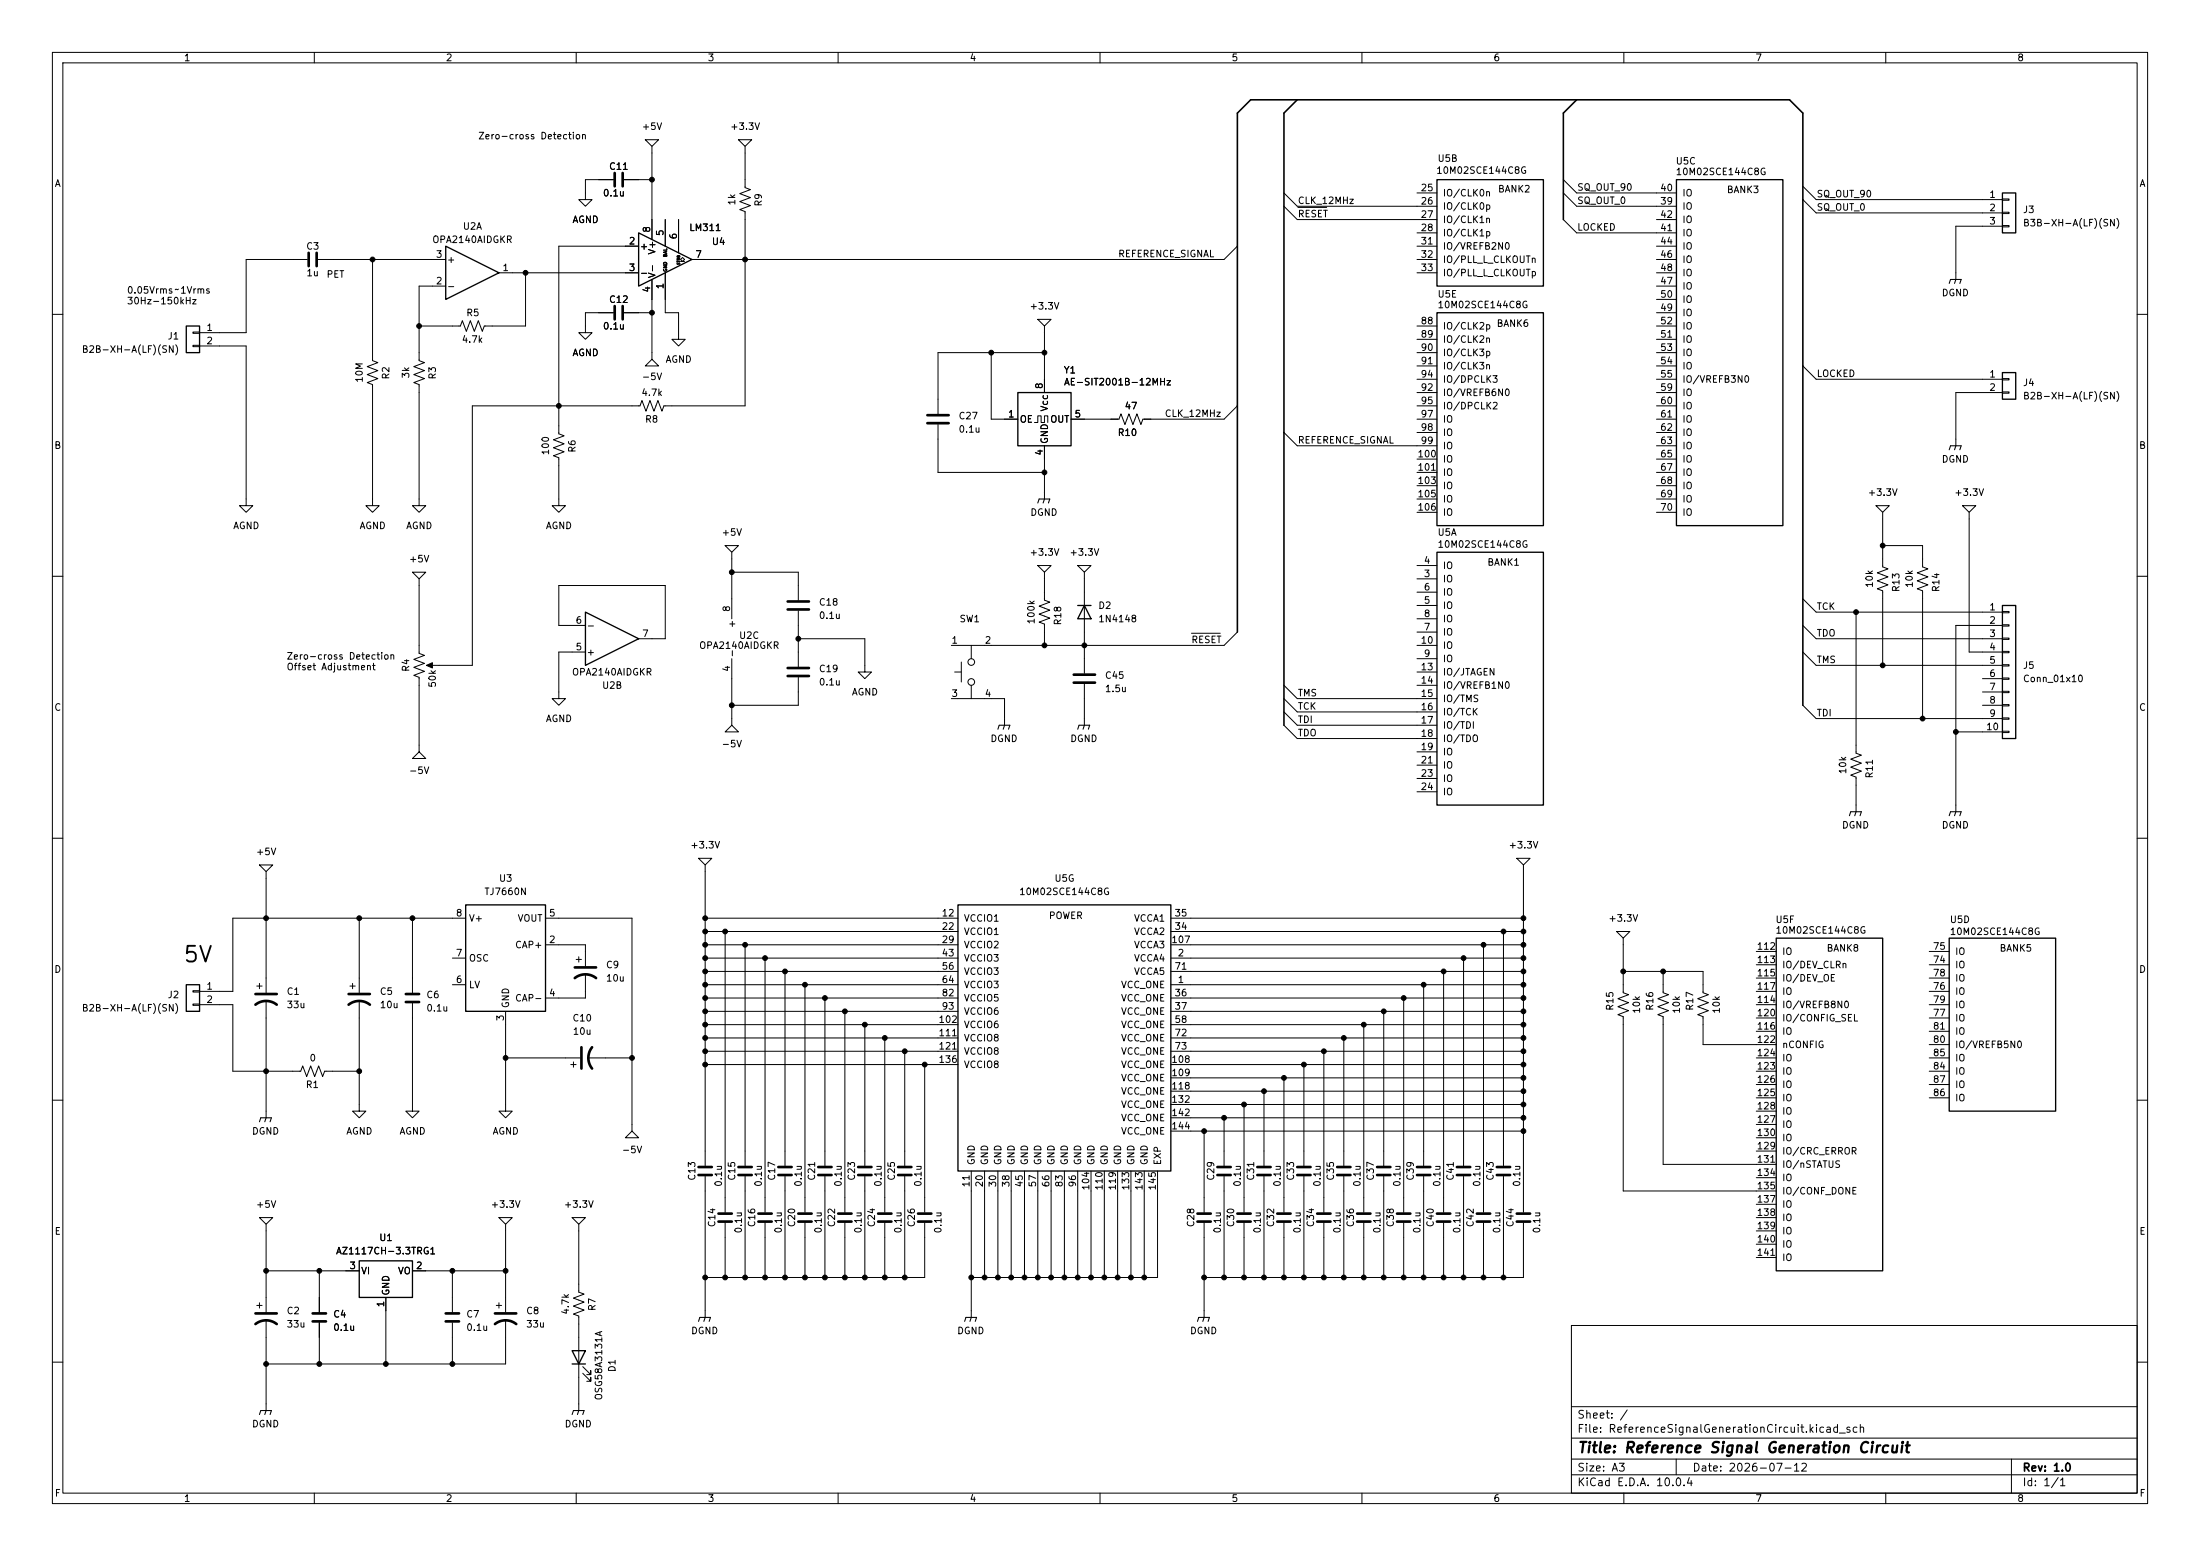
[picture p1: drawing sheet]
<svg xmlns="http://www.w3.org/2000/svg" width="420mm" height="297mm" viewBox="0 0 420 297" stroke-linecap="round" stroke-linejoin="round" font-family="sans-serif">
<g fill="none" stroke="#000" stroke-width=".19">
<path d="M10 10h400v277h-400zM12 12h396v273h-396zM60 10v2M110 10v2M160 10v2M210 10v2M260 10v2M310 10v2M360 10v2M117.1 34.3h-5.3v3.8h1.2l-1.2 1.3-1.3-1.3h1.3M119.1 34.3h5.4M123.2 26.7h2.5l-1.2 1.2z"/>
<path d="M124.5 27.9v17.8M141 26.7h2.5l-1.3 1.2zM142.2 27.9v7.9l1.1 .4-2.1 .8 2.1 .7-2.1 .8 2.1 .7-2.1 .8 1 .4v37.1h-15.5l-.3 1-.8-2-.8 2-.7-2-.8 2-.7-2-.4 1h-32v49.5h-7.7M245.1 36.8l2.5 2.6h26.7M245.1 39.4l2.5 2.5h26.7M247.8 39.6h5.5M270.5 36.8h3.8M298.4 36.8l2.6 2.6h19M298.4 34.3l2.6 2.5h19M344.2 35.6l2.5 2.5h35.6M344.2 38.1l2.5 2.5h35.6M382.3 38h1.2v.2h-1.2z"/>
<path d="M58.7 49.5h-11.7v14h-8.9M60.7 49.5h24.4M71.1 49.5v19.3l1 .4-2 .8 2 .7-2 .8 2 .8-2 .7 1 .4v23.1h1.3l-1.3 1.3-1.3-1.3h1.3M85.1 54.6h-5.1v14.2l1 .4-2 .8 2 .7-2 .8 2 .8-2 .7 1 .4v23.1h1.3l-1.3 1.3-1.3-1.3h1.3M95.2 52.1h26.7M100.3 52.1v10.1h-7.8l-.4 1-.8-2-.7 2-.8-2-.8 2-.7-2-.4 1h-7.9M117.1 59.7h-5.3v3.8h1.2l-1.2 1.3-1.3-1.3h1.3M119.1 59.7h5.4M121.9 47h-15.2v35.8l1 .4-2 .7 2 .8-2 .8 2 .7-2 .8 1 .4v9.1h1.2l-1.2 1.3-1.3-1.3h1.3M124.5 53.3v15.3l-1.3 1.3h2.5l-1.2-1.3M127 52.1v7.6h2.5v5.1h1.3l-1.3 1.2-1.2-1.2h1.2M127 41.9v5.1"/>
<path d="M129.5 41.9v6.4M129.9 49.9h.4l-.4-.4 .4-.4 .4 .4-.4 .4h.4M236.2 47l-2.5 2.5h-101.6M270.5 52.1h3.8M270.5 49.5h3.8M270.5 47h3.8M270.5 44.5h3.8M298.4 41.9l2.6 2.6h19M316.2 52.1h3.8M316.2 54.6h3.8M316.2 49.5h3.8M316.2 47h3.8"/>
<path d="M316.2 59.7h3.8M316.2 41.9h3.8M316.2 57.2h3.8M382.3 40.5h1.2v.3h-1.2zM382.3 43.1h1.2v.2h-1.2zM382.3 43.2h-8.9v10.1M10 60h2M36.8 63.4h1.3v.2h-1.3zM36.8 65.9h1.3v.3h-1.3zM38.1 66h8.9v30.5h1.3l-1.3 1.3-1.3-1.3h1.3M189.2 67.3v12.7h5.1M198.1 61h2.6l-1.3 1.2z"/>
<path d="M199.4 62.2v12.7M199.4 67.3h-20.3v11.7M236.2 77.5l-2.5 2.5h-15.5l-.4 1-.8-2-.7 2-.8-2-.7 2-.8-2-.4 1h-9.1M270.5 62.2h3.8M270.5 77.5h3.8M270.5 72.4h3.8M270.5 74.9h3.8M270.5 64.8h3.8M270.5 67.3h3.8M270.5 69.9h3.8M316.2 62.2h3.8M316.2 77.5h3.8"/>
<path d="M316.2 72.4h3.8M316.2 74.9h3.8M316.2 64.8h3.8M316.2 67.3h3.8M316.2 69.9h3.8M344.2 69.9l2.5 2.5h35.6M382.3 72.3h1.2v.2h-1.2zM382.3 74.8h1.2v.3h-1.2zM382.3 74.9h-8.9v10.2M408 60h2M179.1 81v9.2h20.3M197.5 80.6h.6v-1.2h.7v1.2h.6v-1.2h.6v1.2"/>
<path d="M199.4 85.1v10.2M245.1 82.6l2.5 2.5h26.7M270.5 80h3.8M270.5 82.6h3.8M270.5 87.6h3.8M270.5 90.2h3.8M270.5 92.7h3.8M270.5 95.3h3.8M270.5 97.8h3.8M316.2 80h3.8M316.2 82.6h3.8M316.2 85.1h3.8"/>
<path d="M316.2 87.6h3.8M316.2 90.2h3.8M316.2 92.7h3.8M316.2 95.3h3.8M316.2 97.8h3.8M358.1 96.5h2.6l-1.3 1.3zM359.4 97.8v10.4l1 .4-2 .7 2 .8-2 .8 2 .7-2 .8 1 .4v14.2M374.6 96.5h2.6l-1.3 1.3zM375.9 97.8v26.7h6.4M10 110h2M78.7 109.2h2.6l-1.3 1.3zM80 110.5v14.2l1 .4-2 .8 2 .7-2 .8 2 .7-2 .8 1 .4v14.2l-1.3 1.3h2.6l-1.3-1.3"/>
<path d="M111.8 119.4h-5.1v-7.6h20.3v10.1h-5.1M138.4 104.1h2.6l-1.3 1.3zM139.7 109.2h12.7v5.4M139.7 105.4v12.7M152.4 116.6v10.7M198.1 108h2.6l-1.3 1.2zM199.4 109.2v5.4l1 .3-2 .8 2 .8-2 .7 2 .8-2 .7 1 .4v4.1M205.7 108h2.6l-1.3 1.2zM207 109.2v19.3M270.5 110.5h3.8M270.5 108h3.8M270.5 115.6h3.8"/>
<path d="M270.5 113h3.8M270.5 118.1h3.8M344.2 119.4l2.5 2.5h35.6M344.2 114.3l2.5 2.5h35.6M354.3 116.8v27l1 .3-2 .8 2 .8-2 .7 2 .8-2 .8 1 .3v6.6M359.4 104.1h7.6v4.1l1 .4-2 .7 2 .8-2 .8 2 .7-2 .8 1 .4v24.4M382.3 116.7h1.2v.3h-1.2zM382.3 119.3h1.2v.2h-1.2zM382.3 119.4h-8.9v35.5M408 110h2M111.8 124.5h-5.1v8.9h1.2l-1.2 1.2-1.3-1.2h1.3M139.7 125.7v12.7l-1.3 1.3h2.6l-1.3-1.3"/>
<path d="M152.4 121.9h12.7v6.4h1.3l-1.3 1.2-1.3-1.2h1.3M152.4 129.3v5.3h-12.7M181.6 133.4h10.2v5M182.2 128.3h1.3M183.5 126.4v3.8M185.4 123.2v2.5M185.4 130.8v2.6M207 130.6v7.8M227.5 120.9h5.4M236.2 120.7l-2.5 2.5h-52.1M245.1 130.8l2.5 2.6h26.7M245.1 133.4l2.5 2.5h26.7"/>
<path d="M245.1 135.9l2.5 2.5h26.7M245.1 138.4l2.5 2.6h26.7M270.5 128.3h3.8M270.5 123.2h3.8M270.5 120.7h3.8M270.5 125.7h3.8M270.5 130.8h3.8M344.2 124.5l2.5 2.5h35.6M344.2 134.6l2.5 2.6h35.6M373.4 139.7h8.9M378.5 129.5h3.8M378.5 132.1h3.8"/>
<path d="M378.5 134.6h3.8M382.3 121.8h1.2v.2h-1.2zM382.3 124.3h1.2v.3h-1.2zM382.3 126.9h1.2v.2h-1.2zM382.3 129.4h1.2v.3h-1.2zM382.3 132h1.2v.2h-1.2zM382.3 134.5h1.2v.2h-1.2zM382.3 137h1.2v.3h-1.2zM382.3 139.6h1.2v.2h-1.2zM10 160h2M270.5 143.5h3.8M270.5 146.1h3.8"/>
<path d="M270.5 148.6h3.8M270.5 151.1h3.8M408 160h2M49.5 165.1h2.6l-1.3 1.3zM50.8 166.4v23.1M68.6 175.3v14.2M78.7 175.3v14.2M88.9 175.3h-44.5v13.9h-6.3M104.1 175.3h16.5v40.6l-1.2 1.3h2.5l-1.3-1.3M133.3 163.8h2.6l-1.3 1.3zM134.6 175.3h48.3M134.6 177.8h48.3"/>
<path d="M134.6 165.1v57.4M138.4 177.8v53.6M223.5 175.3h67.3M223.5 177.8h67.3M287 177.8v44.7M289.6 163.8h2.5l-1.3 1.3zM290.8 165.1v66.3M308.6 177.8h2.5l-1.2 1.3zM309.9 179.1v10.4l1 .4-2 .7 2 .8-2 .8 2 .7-2 .8 1 .4v33.2h29.2M36.8 189.1h1.3v.3h-1.3zM36.8 191.6h1.3v.3h-1.3zM38.1 191.8h6.3v12.7h13l.4-1 .7 2 .8-2 .8 2 .7-2 .8 2 .4-1h6.6"/>
<path d="M49 188.2h1M49.5 187.7v1M50.8 191v22.4M66.8 188.2h1M67.3 187.7v1M68.6 191v21.1h1.2l-1.2 1.3-1.3-1.3h1.3M78.7 191.5v20.6h1.3l-1.3 1.3-1.2-1.3h1.2M86.4 188h2.5M86.4 182.9h2.5M96.5 193v19.1h1.3l-1.3 1.3-1.3-1.3h1.3M104.1 180.3h7.7v4.1M110 183.1h1"/>
<path d="M110.5 182.6v1M111.8 185.9v4.6h-7.7M134.6 188h48.3M134.6 182.9h48.3M134.6 180.3h48.3M134.6 190.5h48.3M134.6 193h48.3M134.6 185.4h48.3M134.6 195.6h48.3M134.6 198.1h48.3M142.2 180.3v42.2M146 182.9v48.5"/>
<path d="M149.9 185.4v37.1M153.7 188v43.4M157.5 190.5v32M161.3 193v38.4M165.1 195.6v26.9M168.9 198.1v33.3M223.5 188h67.3M223.5 182.9h67.3M223.5 180.3h67.3M223.5 190.5h67.3M223.5 193h67.3M223.5 185.4h67.3"/>
<path d="M223.5 195.6h67.3M223.5 198.1h67.3M256.5 198.1v24.4M260.3 195.6v35.8M264.2 193v29.5M268 190.5v40.9M271.8 188v34.5M275.6 185.4v46M279.4 182.9v39.6M283.2 180.3v51.1M309.9 185.4h15.2v4.1l1 .4-2 .7 2 .8-2 .8 2 .7-2 .8 1 .4v5.3h14M317.5 185.4v4.1l1 .4-2 .7 2 .8-2 .8 2 .7-2 .8 1 .4v28.1h21.6"/>
<path d="M335.3 181.6h3.8M335.3 184.2h3.8M335.3 191.8h3.8M335.3 186.7h3.8M335.3 196.9h3.8M335.3 189.2h3.8M335.3 194.3h3.8M368.3 181.6h3.8M368.3 184.2h3.8M368.3 191.8h3.8M368.3 186.7h3.8M368.3 196.9h3.8"/>
<path d="M368.3 189.2h3.8M368.3 194.3h3.8M368.3 199.4h3.8M10 210h2M96.5 201.9h14.2M109 203.2h1M109.5 202.7v1M112.3 201.9h8.3M134.6 200.7h48.3M134.6 203.2h48.3M172.7 200.7v21.8M176.5 203.2v28.2"/>
<path d="M223.5 200.7h67.3M223.5 203.2h67.3M223.5 205.7h67.3M223.5 208.3h67.3M223.5 210.8h67.3M223.5 213.4h67.3M223.5 215.9h67.3M229.9 215.9v15.5M233.7 213.4v9.1M237.5 210.8v20.6M241.3 208.3v14.2M245.1 205.7v25.7"/>
<path d="M248.9 203.2v19.3M252.7 200.7v30.7M335.3 204.5h3.8M335.3 201.9h3.8M335.3 209.6h3.8M335.3 207h3.8M335.3 214.6h3.8M335.3 212.1h3.8M335.3 219.7h3.8M335.3 217.2h3.8M368.3 204.5h3.8M368.3 201.9h3.8"/>
<path d="M368.3 209.6h3.8M368.3 207h3.8M408 210h2M49.5 232.4h2.6l-1.3 1.3zM50.8 233.7v16.7M95.2 232.4h2.6l-1.3 1.3zM96.5 233.7v16.7M109.2 232.4h2.6l-1.3 1.3zM110.5 233.7v12.9l1 .4-2 .8 2 .7-2 .8 2 .8-2 .7 1 .4v18M134.6 224.5v27M138.4 233.4v10.4M142.2 224.5v19.3"/>
<path d="M146 233.4v10.4M149.9 224.5v19.3M153.7 233.4v10.4M157.5 224.5v19.3M161.3 233.4v10.4M165.1 224.5v19.3M168.9 233.4v10.4M172.7 224.5v19.3M176.5 233.4v10.4h-41.9M185.4 223.5v28M188 223.5v20.3M190.5 223.5v20.3"/>
<path d="M193 223.5v20.3M195.6 223.5v20.3M198.1 223.5v20.3M200.7 223.5v20.3M203.2 223.5v20.3M205.7 223.5v20.3M208.3 223.5v20.3M210.8 223.5v20.3M213.4 223.5v20.3M215.9 223.5v20.3M218.4 223.5v20.3M221 223.5v20.3h-35.6"/>
<path d="M229.9 233.4v18.1M233.7 224.5v19.3M237.5 233.4v10.4M241.3 224.5v19.3M245.1 233.4v10.4M248.9 224.5v19.3M252.7 233.4v10.4M256.5 224.5v19.3M260.3 233.4v10.4M264.2 224.5v19.3M268 233.4v10.4M271.8 224.5v19.3"/>
<path d="M275.6 233.4v10.4M279.4 224.5v19.3M283.2 233.4v10.4M287 224.5v19.3M290.8 233.4v10.4h-60.9M335.3 224.8h3.8M335.3 229.9h3.8M335.3 232.4h3.8M335.3 234.9h3.8M335.3 237.5h3.8M49 249.2h1M49.5 248.7v1"/>
<path d="M50.8 252v17.2M50.8 242.6h17.8M61 242.6v7.8M61 252.5v7.8M73.7 247.6v12.7M78.7 242.6h17.8M86.4 242.6v7.8M86.4 252.5v7.8M94.7 249.2h1.1M95.2 248.7v1M96.5 252v8.3h-45.7M300 253h108v32h-108z"/>
<path d="M335.3 240h3.8M10 260h2M111.3 262.1l1.5 1.6v-.8v.8h-.8M111.3 260.9l1.5 1.5v-.8v.8h-.8M300 278.5h108M300 274.5h108M300 268.5h108M320 278.5v3M384 278.5v6.5M408 260h2M60 285v2M110 285v2"/>
<path d="M160 285v2M210 285v2M260 285v2M300 281.5h108M310 285v2M360 285v2"/>
<circle cx="185.4" cy="130.2" r=".63"/>
<circle cx="185.4" cy="126.4" r=".63"/>
</g>
<g fill="none" stroke="#000" stroke-width=".2">
<path d="M372.1 54.1l.3-.8h2l-.3 .8M373.4 53.3l-.3 .8M198.1 96l.3-.7h2l-.2 .7M199.4 95.3l-.3 .7M372.1 85.9l.3-.8h2l-.3 .8M373.4 85.1l-.3 .8M190.5 139.2l.3-.8h2l-.3 .8M191.8 138.4l-.3 .8M205.7 139.2l.3-.8h2l-.2 .8M207 138.4l-.2 .8M353.1 155.7l.2-.8h2l-.2 .8M354.3 154.9l-.2 .8"/>
<path d="M372.1 155.7l.3-.8h2l-.3 .8M373.4 154.9l-.3 .8M49.5 214.1l.3-.7h2l-.2 .7M50.8 213.4l-.3 .7M133.3 252.2l.3-.7h2l-.2 .7M134.6 251.5l-.2 .7M184.1 252.2l.3-.7h2l-.2 .7M185.4 251.5l-.2 .7M228.6 252.2l.3-.7h2l-.3 .7M229.9 251.5l-.3 .7M49.5 270l.3-.8h2l-.2 .8M50.8 269.2l-.3 .8"/>
<path d="M109.2 270l.3-.8h2l-.2 .8M110.5 269.2l-.3 .8"/>
</g>
<g fill="none" stroke="#000" stroke-width=".51">
<path d="M117.3 33v2.6M118.9 33v2.6M58.9 48.3v2.5M60.5 48.3v2.5M117.3 58.4v2.6M118.9 58.4v2.6M177 79.2h4.1M177 80.8h4.1M150.4 116.3h4M150.4 114.8h4M150.4 129h4M150.4 127.5h4"/>
<path d="M205 130.3h4M205 128.8h4M48.8 191.8a3.3 3.3 0 0 1 4 0M48.8 189.7h4M66.5 191.8a3.3 3.3 0 0 1 4.1 0M66.5 189.7h4.1M77.5 189.7h2.5M77.5 191.3h2.5M109.7 186.7a3.3 3.3 0 0 1 4.1 0M109.7 184.7h4.1M111 199.9v4.1M113 199.9a3.3 3.3 0 0 0 0 4.1"/>
<path d="M133.3 224.3h2.6M133.3 222.8h2.6M137.2 233.2h2.5M137.2 231.6h2.5M141 224.3h2.5M141 222.8h2.5M144.8 233.2h2.5M144.8 231.6h2.5M148.6 224.3h2.5M148.6 222.8h2.5M152.4 233.2h2.5M152.4 231.6h2.5"/>
<path d="M156.2 224.3h2.5M156.2 222.8h2.5M160 233.2h2.6M160 231.6h2.6M163.8 224.3h2.6M163.8 222.8h2.6M167.6 233.2h2.6M167.6 231.6h2.6M171.4 224.3h2.6M171.4 222.8h2.6M175.3 233.2h2.5M175.3 231.6h2.5"/>
<path d="M228.6 233.2h2.5M228.6 231.6h2.5M232.4 224.3h2.5M232.4 222.8h2.5M236.2 233.2h2.6M236.2 231.6h2.6M240 224.3h2.6M240 222.8h2.6M243.8 233.2h2.6M243.8 231.6h2.6M247.6 224.3h2.6M247.6 222.8h2.6"/>
<path d="M251.5 233.2h2.5M251.5 231.6h2.5M255.3 224.3h2.5M255.3 222.8h2.5M259.1 233.2h2.5M259.1 231.6h2.5M262.9 224.3h2.5M262.9 222.8h2.5M266.7 233.2h2.5M266.7 231.6h2.5M270.5 224.3h2.5M270.5 222.8h2.5"/>
<path d="M274.3 233.2h2.6M274.3 231.6h2.6M278.1 224.3h2.6M278.1 222.8h2.6M281.9 233.2h2.6M281.9 231.6h2.6M285.7 224.3h2.6M285.7 222.8h2.6M289.6 233.2h2.5M289.6 231.6h2.5M48.8 252.7a3.3 3.3 0 0 1 4 0M48.8 250.7h4"/>
<path d="M59.7 250.7h2.5M59.7 252.2h2.5M85.1 250.7h2.5M85.1 252.2h2.5M94.5 252.7a3.3 3.3 0 0 1 4.1 0M94.5 250.7h4.1"/>
</g>
<g fill="none" stroke="#000" stroke-width=".25">
<path d="M274.3 34.3h20.3v20.3h-20.3zM320 34.3h20.4v66h-20.4zM382.3 36.8h2.5v7.7h-2.5zM85.1 47l10.1 5.1-10.1 5.1zM121.9 44.5l10.2 5-10.2 5.1zM274.3 59.7h20.3v40.6h-20.3zM35.6 62.2h2.5v5.1h-2.5zM194.3 74.9h10.2v10.2h-10.2zM382.3 71.1h2.5v5.1h-2.5zM111.8 116.8l10.1 5.1-10.1 5.1zM205.7 115.6h2.6M207 115.6l1.3 2.5h-2.6z"/>
<path d="M274.3 105.4h20.3v48.3h-20.3zM382.3 115.6h2.5v25.4h-2.5zM88.9 172.7h15.2v20.3h-15.2zM182.9 172.7h40.6v50.8h-40.6zM339.1 179.1h20.3v63.5h-20.3zM372.1 179.1h20.3v33h-20.3zM35.6 188h2.5v5h-2.5zM68.6 240.7h10.1v6.9h-10.1zM109.2 257.8h2.6l-1.3 2.5zM109.2 260.3h2.6"/>
</g>
<g fill="#000" stroke="#000" stroke-width=".19">
<path d="M81.4 127l1.1-.5v1z"/>
<circle cx="124.5" cy="34.3" r=".46"/>
<circle cx="71.1" cy="49.5" r=".46"/>
<circle cx="100.3" cy="52.1" r=".46"/>
<circle cx="124.5" cy="59.7" r=".46"/>
<circle cx="142.2" cy="49.5" r=".46"/>
<circle cx="80" cy="62.2" r=".46"/>
<circle cx="106.7" cy="77.5" r=".46"/>
<circle cx="189.2" cy="67.3" r=".46"/>
<circle cx="199.4" cy="67.3" r=".46"/>
<circle cx="199.4" cy="90.2" r=".46"/>
<circle cx="139.7" cy="109.2" r=".46"/>
<circle cx="354.3" cy="116.8" r=".46"/>
<circle cx="359.4" cy="104.1" r=".46"/>
<circle cx="139.7" cy="134.6" r=".46"/>
<circle cx="152.4" cy="121.9" r=".46"/>
<circle cx="199.4" cy="123.2" r=".46"/>
<circle cx="207" cy="123.2" r=".46"/>
<circle cx="359.4" cy="127" r=".46"/>
<circle cx="367" cy="137.2" r=".46"/>
<circle cx="373.4" cy="139.7" r=".46"/>
<circle cx="50.8" cy="175.3" r=".46"/>
<circle cx="68.6" cy="175.3" r=".46"/>
<circle cx="78.7" cy="175.3" r=".46"/>
<circle cx="134.6" cy="175.3" r=".46"/>
<circle cx="134.6" cy="177.8" r=".46"/>
<circle cx="138.4" cy="177.8" r=".46"/>
<circle cx="287" cy="177.8" r=".46"/>
<circle cx="290.8" cy="177.8" r=".46"/>
<circle cx="290.8" cy="175.3" r=".46"/>
<circle cx="134.6" cy="190.5" r=".46"/>
<circle cx="134.6" cy="185.4" r=".46"/>
<circle cx="134.6" cy="182.9" r=".46"/>
<circle cx="134.6" cy="188" r=".46"/>
<circle cx="134.6" cy="193" r=".46"/>
<circle cx="134.6" cy="180.3" r=".46"/>
<circle cx="134.6" cy="198.1" r=".46"/>
<circle cx="134.6" cy="195.6" r=".46"/>
<circle cx="142.2" cy="180.3" r=".46"/>
<circle cx="146" cy="182.9" r=".46"/>
<circle cx="149.9" cy="185.4" r=".46"/>
<circle cx="153.7" cy="188" r=".46"/>
<circle cx="157.5" cy="190.5" r=".46"/>
<circle cx="161.3" cy="193" r=".46"/>
<circle cx="165.1" cy="195.6" r=".46"/>
<circle cx="168.9" cy="198.1" r=".46"/>
<circle cx="256.5" cy="198.1" r=".46"/>
<circle cx="260.3" cy="195.6" r=".46"/>
<circle cx="264.2" cy="193" r=".46"/>
<circle cx="268" cy="190.5" r=".46"/>
<circle cx="271.8" cy="188" r=".46"/>
<circle cx="275.6" cy="185.4" r=".46"/>
<circle cx="279.4" cy="182.9" r=".46"/>
<circle cx="283.2" cy="180.3" r=".46"/>
<circle cx="290.8" cy="190.5" r=".46"/>
<circle cx="290.8" cy="193" r=".46"/>
<circle cx="290.8" cy="195.6" r=".46"/>
<circle cx="290.8" cy="198.1" r=".46"/>
<circle cx="290.8" cy="182.9" r=".46"/>
<circle cx="290.8" cy="180.3" r=".46"/>
<circle cx="290.8" cy="188" r=".46"/>
<circle cx="290.8" cy="185.4" r=".46"/>
<circle cx="309.9" cy="185.4" r=".46"/>
<circle cx="317.5" cy="185.4" r=".46"/>
<circle cx="50.8" cy="204.5" r=".46"/>
<circle cx="68.6" cy="204.5" r=".46"/>
<circle cx="96.5" cy="201.9" r=".46"/>
<circle cx="120.6" cy="201.9" r=".46"/>
<circle cx="134.6" cy="203.2" r=".46"/>
<circle cx="134.6" cy="200.7" r=".46"/>
<circle cx="172.7" cy="200.7" r=".46"/>
<circle cx="176.5" cy="203.2" r=".46"/>
<circle cx="229.9" cy="215.9" r=".46"/>
<circle cx="233.7" cy="213.4" r=".46"/>
<circle cx="237.5" cy="210.8" r=".46"/>
<circle cx="241.3" cy="208.3" r=".46"/>
<circle cx="245.1" cy="205.7" r=".46"/>
<circle cx="248.9" cy="203.2" r=".46"/>
<circle cx="252.7" cy="200.7" r=".46"/>
<circle cx="290.8" cy="203.2" r=".46"/>
<circle cx="290.8" cy="210.8" r=".46"/>
<circle cx="290.8" cy="208.3" r=".46"/>
<circle cx="290.8" cy="215.9" r=".46"/>
<circle cx="290.8" cy="200.7" r=".46"/>
<circle cx="290.8" cy="205.7" r=".46"/>
<circle cx="290.8" cy="213.4" r=".46"/>
<circle cx="50.8" cy="242.6" r=".46"/>
<circle cx="61" cy="242.6" r=".46"/>
<circle cx="86.4" cy="242.6" r=".46"/>
<circle cx="96.5" cy="242.6" r=".46"/>
<circle cx="134.6" cy="243.8" r=".46"/>
<circle cx="138.4" cy="243.8" r=".46"/>
<circle cx="142.2" cy="243.8" r=".46"/>
<circle cx="146" cy="243.8" r=".46"/>
<circle cx="149.9" cy="243.8" r=".46"/>
<circle cx="153.7" cy="243.8" r=".46"/>
<circle cx="157.5" cy="243.8" r=".46"/>
<circle cx="161.3" cy="243.8" r=".46"/>
<circle cx="165.1" cy="243.8" r=".46"/>
<circle cx="168.9" cy="243.8" r=".46"/>
<circle cx="172.7" cy="243.8" r=".46"/>
<circle cx="185.4" cy="243.8" r=".46"/>
<circle cx="188" cy="243.8" r=".46"/>
<circle cx="190.5" cy="243.8" r=".46"/>
<circle cx="193" cy="243.8" r=".46"/>
<circle cx="195.6" cy="243.8" r=".46"/>
<circle cx="198.1" cy="243.8" r=".46"/>
<circle cx="200.7" cy="243.8" r=".46"/>
<circle cx="203.2" cy="243.8" r=".46"/>
<circle cx="205.7" cy="243.8" r=".46"/>
<circle cx="208.3" cy="243.8" r=".46"/>
<circle cx="210.8" cy="243.8" r=".46"/>
<circle cx="213.4" cy="243.8" r=".46"/>
<circle cx="215.9" cy="243.8" r=".46"/>
<circle cx="218.4" cy="243.8" r=".46"/>
<circle cx="229.9" cy="243.8" r=".46"/>
<circle cx="233.7" cy="243.8" r=".46"/>
<circle cx="237.5" cy="243.8" r=".46"/>
<circle cx="241.3" cy="243.8" r=".46"/>
<circle cx="245.1" cy="243.8" r=".46"/>
<circle cx="248.9" cy="243.8" r=".46"/>
<circle cx="252.7" cy="243.8" r=".46"/>
<circle cx="256.5" cy="243.8" r=".46"/>
<circle cx="260.3" cy="243.8" r=".46"/>
<circle cx="264.2" cy="243.8" r=".46"/>
<circle cx="268" cy="243.8" r=".46"/>
<circle cx="271.8" cy="243.8" r=".46"/>
<circle cx="275.6" cy="243.8" r=".46"/>
<circle cx="279.4" cy="243.8" r=".46"/>
<circle cx="283.2" cy="243.8" r=".46"/>
<circle cx="287" cy="243.8" r=".46"/>
<circle cx="50.8" cy="260.3" r=".46"/>
<circle cx="61" cy="260.3" r=".46"/>
<circle cx="73.7" cy="260.3" r=".46"/>
<circle cx="86.4" cy="260.3" r=".46"/>
</g>
<path d="M247.6 19.1l-2.5 2.5v116.8M301 19.1l-2.6 2.5v20.3M236.2 120.7v-99.1l2.6-2.5h102.8l2.6 2.5v113" fill="none" stroke="#000" stroke-width=".3"/>
<text font-size="3" x="34.8" y="184.4">5V</text>
<text font-size="2" x="301" y="277.8">Title: Reference Signal Generation Circuit</text>
<g font-size="1.5">
<text x="301" y="273.8">File: ReferenceSignalGenerationCircuit.kicad_sch</text>
<text x="301" y="271.1">Sheet: /</text>
<text x="301" y="281.2">Size: A3</text>
<text x="323" y="281.2">Date: 2026-07-12</text>
<text x="386" y="281.2">Rev: 1.0</text>
<text x="301" y="284">KiCad E.D.A. 10.0.4</text>
<text x="386" y="284">Id: 1/1</text>
</g>
<g font-size="1.3">
<text x="35" y="12">1</text>
<text x="85" y="12">2</text>
<text x="135" y="12">3</text>
<text x="185" y="12">4</text>
<text x="235" y="12">5</text>
<text x="285" y="12">6</text>
<text x="335" y="12">7</text>
<text x="385" y="12">8</text>
<text x="91.2" y="26.9">Zero-cross Detection</text>
<text x="122.4" y="25.1">+5V</text>
<text x="139.3" y="25.1">+3.3V</text>
<text x="10.3" y="36">A</text>
<text x="116.2" y="32.7">C11</text>
<text x="274.1" y="33.5">10M02SCE144C8G</text>
<text x="274.3" y="31.2">U5B</text>
<text x="319.8" y="33.7">10M02SCE144C8G</text>
<text x="319.8" y="31.7">U5C</text>
<text x="408.3" y="36">A</text>
<text x="115" y="37.8">0.1u</text>
<text x="140.7" y="39.3" transform="rotate(-90 140.7 39.3)">1k</text>
<text x="145.8" y="39.5" transform="rotate(-90 145.8 39.5)">R9</text>
<text x="247.6" y="41.8">RESET</text>
<text x="247.6" y="39.2">CLK_12MHz</text>
<text x="271.1" y="36.8">25</text>
<text x="271.1" y="39.3">26</text>
<text x="271.1" y="41.9">27</text>
<text x="275.3" y="37.8">IO/CLK0n</text>
<text x="275.3" y="40.3">IO/CLK0p</text>
<text x="285.9" y="37">BANK2</text>
<text x="301" y="39.2">SQ_OUT_0</text>
<text x="301" y="36.7">SQ_OUT_90</text>
<text x="316.8" y="39.3">39</text>
<text x="316.8" y="36.8">40</text>
<text x="316.8" y="41.9">42</text>
<text x="321.1" y="40.3">IO</text>
<text x="321.1" y="37.8">IO</text>
<text x="329.6" y="37.2">BANK3</text>
<text x="346.7" y="40.5">SQ_OUT_0</text>
<text x="346.7" y="38">SQ_OUT_90</text>
<text x="379.7" y="38.1">1</text>
<text x="379.7" y="40.6">2</text>
<text x="386.1" y="41">J3</text>
<text x="58.3" y="48">C3</text>
<text x="82.4" y="46.7">OPA2140AIDGKR</text>
<text x="88.3" y="44.2">U2A</text>
<text x="109.2" y="42.9">AGND</text>
<text x="119.9" y="47">2</text>
<text x="122" y="48">+</text>
<text x="124.4" y="44.5" transform="rotate(-90 124.4 44.5)">8</text>
<text x="127" y="45.2" transform="rotate(-90 127 45.2)">5</text>
<text x="129.5" y="45.8" transform="rotate(-90 129.5 45.8)">6</text>
<text x="131.5" y="44.4">LM311</text>
<text x="135.8" y="47.1">U4</text>
<text x="271.1" y="44.4">28</text>
<text x="271.1" y="47">31</text>
<text x="275.3" y="42.9">IO/CLK1n</text>
<text x="275.3" y="45.4">IO/CLK1p</text>
<text x="275.3" y="48">IO/VREFB2N0</text>
<text x="301" y="44.3">LOCKED</text>
<text x="316.8" y="44.4">41</text>
<text x="316.8" y="47">44</text>
<text x="321.1" y="45.4">IO</text>
<text x="321.1" y="42.9">IO</text>
<text x="321.1" y="48">IO</text>
<text x="379.7" y="43.2">3</text>
<text x="386.1" y="43.5">B3B-XH-A(LF)(SN)</text>
<text x="58.4" y="53">1u</text>
<text x="62.2" y="53.3">PET</text>
<text x="83.1" y="49.5">3</text>
<text x="85.2" y="50.5">+</text>
<text x="95.8" y="52">1</text>
<text x="119.9" y="52">3</text>
<text x="122" y="53">-</text>
<text x="125.4" y="53.2" transform="rotate(-90 125.4 53.2)">V-</text>
<text x="125.4" y="48.7" transform="rotate(-90 125.4 48.7)">V+</text>
<text x="132.6" y="49.5">7</text>
<text x="213.4" y="49.4">REFERENCE_SIGNAL</text>
<text x="271.1" y="49.5">32</text>
<text x="271.1" y="52">33</text>
<text x="275.3" y="50.5">IO/PLL_L_CLKOUTn</text>
<text x="275.3" y="53">IO/PLL_L_CLKOUTp</text>
<text x="316.8" y="49.5">46</text>
<text x="316.8" y="52">48</text>
<text x="321.1" y="50.5">IO</text>
<text x="321.1" y="53">IO</text>
<text x="24.1" y="56.4">0.05Vrms～1Vrms</text>
<text x="24.1" y="58.4">30Hz-150kHz</text>
<text x="83.1" y="54.6">2</text>
<text x="85.2" y="55.6">-</text>
<text x="116.2" y="58.1">C12</text>
<text x="124.4" y="56" transform="rotate(-90 124.4 56)">4</text>
<text x="127" y="55.3" transform="rotate(-90 127 55.3)">1</text>
<text x="196.4" y="59.4">+3.3V</text>
<text x="274.3" y="59.1">10M02SCE144C8G</text>
<text x="274.3" y="57.1">U5E</text>
<text x="316.8" y="54.6">47</text>
<text x="316.8" y="59.7">49</text>
<text x="316.8" y="57.1">50</text>
<text x="321.1" y="55.6">IO</text>
<text x="321.1" y="58.1">IO</text>
<text x="370.6" y="56.9">DGND</text>
<text x="31.9" y="65.1">J1</text>
<text x="39.3" y="63.5">1</text>
<text x="88" y="65.7">4.7k</text>
<text x="88.9" y="60.7">R5</text>
<text x="115" y="63.2">0.1u</text>
<text x="271.1" y="62.2">88</text>
<text x="271.1" y="64.7">89</text>
<text x="275.3" y="63.2">IO/CLK2p</text>
<text x="275.3" y="65.7">IO/CLK2n</text>
<text x="285.6" y="62.7">BANK6</text>
<text x="316.8" y="64.7">51</text>
<text x="316.8" y="62.2">52</text>
<text x="321.1" y="60.7">IO</text>
<text x="321.1" y="65.7">IO</text>
<text x="321.1" y="63.2">IO</text>
<text x="15.5" y="67.6">B2B-XH-A(LF)(SN)</text>
<text x="39.3" y="66">2</text>
<text x="109.2" y="68.3">AGND</text>
<text x="127" y="69.6">AGND</text>
<text x="203" y="71.6">Y1</text>
<text x="271.1" y="67.3">90</text>
<text x="271.1" y="69.8">91</text>
<text x="275.3" y="68.3">IO/CLK3p</text>
<text x="275.3" y="70.8">IO/CLK3n</text>
<text x="316.8" y="67.3">53</text>
<text x="316.8" y="69.8">54</text>
<text x="321.1" y="68.3">IO</text>
<text x="321.1" y="70.8">IO</text>
<text x="69.6" y="73.2" transform="rotate(-90 69.6 73.2)">10M</text>
<text x="74.6" y="72.5" transform="rotate(-90 74.6 72.5)">R2</text>
<text x="78.4" y="72.3" transform="rotate(-90 78.4 72.3)">3k</text>
<text x="83.5" y="72.5" transform="rotate(-90 83.5 72.5)">R3</text>
<text x="122.3" y="75.9">4.7k</text>
<text x="122.4" y="72.9">-5V</text>
<text x="199.4" y="74.4" transform="rotate(-90 199.4 74.4)">8</text>
<text x="203" y="73.9">AE-SIT2001B-12MHz</text>
<text x="271.1" y="74.9">92</text>
<text x="271.1" y="72.4">94</text>
<text x="271.1" y="77.4">95</text>
<text x="275.3" y="75.9">IO/VREFB6N0</text>
<text x="275.3" y="73.4">IO/DPCLK3</text>
<text x="316.8" y="72.4">55</text>
<text x="316.8" y="74.9">59</text>
<text x="316.8" y="77.4">60</text>
<text x="321.1" y="73.4">IO/VREFB3N0</text>
<text x="321.1" y="75.9">IO</text>
<text x="346.7" y="72.3">LOCKED</text>
<text x="379.7" y="72.4">1</text>
<text x="379.7" y="74.9">2</text>
<text x="386.1" y="74">J4</text>
<text x="386.1" y="76.5">B2B-XH-A(LF)(SN)</text>
<text x="123" y="81">R8</text>
<text x="182.9" y="80.3">C27</text>
<text x="182.9" y="82.9">0.1u</text>
<text x="192.3" y="80">1</text>
<text x="194.6" y="81">OE</text>
<text x="200.4" y="78.7" transform="rotate(-90 200.4 78.7)">Vcc</text>
<text x="200.4" y="81">OUT</text>
<text x="205" y="80">5</text>
<text x="213.3" y="83.5">R10</text>
<text x="214.6" y="78.4">47</text>
<text x="222.2" y="79.9">CLK_12MHz</text>
<text x="271.1" y="80">97</text>
<text x="271.1" y="82.5">98</text>
<text x="275.3" y="78.4">IO/DPCLK2</text>
<text x="275.3" y="81">IO</text>
<text x="275.3" y="83.5">IO</text>
<text x="316.8" y="80">61</text>
<text x="316.8" y="82.5">62</text>
<text x="321.1" y="78.4">IO</text>
<text x="321.1" y="81">IO</text>
<text x="321.1" y="83.5">IO</text>
<text x="10.3" y="86">B</text>
<text x="105.1" y="87" transform="rotate(-90 105.1 87)">100</text>
<text x="110.2" y="86.5" transform="rotate(-90 110.2 86.5)">R6</text>
<text x="199.4" y="87.1" transform="rotate(-90 199.4 87.1)">4</text>
<text x="200.4" y="84.8" transform="rotate(-90 200.4 84.8)">GND</text>
<text x="247.6" y="85">REFERENCE_SIGNAL</text>
<text x="270.5" y="87.6">100</text>
<text x="271.1" y="85.1">99</text>
<text x="275.3" y="86.1">IO</text>
<text x="275.3" y="88.6">IO</text>
<text x="316.8" y="85.1">63</text>
<text x="316.8" y="87.6">65</text>
<text x="321.1" y="86.1">IO</text>
<text x="321.1" y="88.6">IO</text>
<text x="370.6" y="88.6">DGND</text>
<text x="408.2" y="86">B</text>
<text x="270.5" y="90.1">101</text>
<text x="270.5" y="92.7">103</text>
<text x="270.5" y="95.2">105</text>
<text x="275.3" y="91.1">IO</text>
<text x="275.3" y="93.7">IO</text>
<text x="316.8" y="90.1">67</text>
<text x="316.8" y="92.7">68</text>
<text x="316.8" y="95.2">69</text>
<text x="321.1" y="91.1">IO</text>
<text x="321.1" y="93.7">IO</text>
<text x="356.5" y="95">+3.3V</text>
<text x="373" y="95">+3.3V</text>
<text x="44.4" y="101.3">AGND</text>
<text x="68.5" y="101.3">AGND</text>
<text x="77.4" y="101.3">AGND</text>
<text x="104.1" y="101.3">AGND</text>
<text x="196.6" y="98.8">DGND</text>
<text x="270.5" y="97.8">106</text>
<text x="275.3" y="96.2">IO</text>
<text x="275.3" y="98.8">IO</text>
<text x="316.8" y="97.8">70</text>
<text x="321.1" y="96.2">IO</text>
<text x="321.1" y="98.8">IO</text>
<text x="78" y="107.7">+5V</text>
<text x="137.7" y="102.6">+5V</text>
<text x="196.4" y="106.4">+3.3V</text>
<text x="204.1" y="106.4">+3.3V</text>
<text x="271.7" y="107.9">4</text>
<text x="274.3" y="104.9">10M02SCE144C8G</text>
<text x="274.3" y="102.6">U5A</text>
<text x="271.7" y="110.5">3</text>
<text x="271.7" y="113">6</text>
<text x="275.3" y="111.5">IO</text>
<text x="275.3" y="108.9">IO</text>
<text x="283.8" y="108.3">BANK1</text>
<text x="357.8" y="112.3" transform="rotate(-90 357.8 112.3)">10k</text>
<text x="362.9" y="113.1" transform="rotate(-90 362.9 113.1)">R13</text>
<text x="365.5" y="112.3" transform="rotate(-90 365.5 112.3)">10k</text>
<text x="370.5" y="113.1" transform="rotate(-90 370.5 113.1)">R14</text>
<text x="109.8" y="119.4">6</text>
<text x="139.7" y="116.9" transform="rotate(-90 139.7 116.9)">8</text>
<text x="156.2" y="115.9">C18</text>
<text x="156.2" y="118.4">0.1u</text>
<text x="183.1" y="119.1">SW1</text>
<text x="197.8" y="119.3" transform="rotate(-90 197.8 119.3)">100k</text>
<text x="202.9" y="119.5" transform="rotate(-90 202.9 119.5)">R18</text>
<text x="209.6" y="116.5">D2</text>
<text x="209.6" y="119.1">1N4148</text>
<text x="271.7" y="115.5">5</text>
<text x="271.7" y="118.1">8</text>
<text x="275.3" y="116.5">IO</text>
<text x="275.3" y="114">IO</text>
<text x="275.3" y="119.1">IO</text>
<text x="346.7" y="116.7">TCK</text>
<text x="379.7" y="116.8">1</text>
<text x="379.7" y="119.4">2</text>
<text x="109.8" y="124.4">5</text>
<text x="111.9" y="125.4">+</text>
<text x="111.9" y="120.4">-</text>
<text x="122.5" y="121.9">7</text>
<text x="133.4" y="124.2">OPA2140AIDGKR</text>
<text x="140.7" y="125.6" transform="rotate(-90 140.7 125.6)">-</text>
<text x="140.7" y="120" transform="rotate(-90 140.7 120)">+</text>
<text x="141" y="122.3">U2C</text>
<text x="181.5" y="123.2">1</text>
<text x="187.9" y="123.2">2</text>
<text x="227.3" y="123.1">RESET</text>
<text x="271.1" y="123.2">10</text>
<text x="271.7" y="120.6">7</text>
<text x="271.7" y="125.7">9</text>
<text x="275.3" y="121.6">IO</text>
<text x="275.3" y="124.2">IO</text>
<text x="346.7" y="121.8">TDO</text>
<text x="379.7" y="121.9">3</text>
<text x="379.7" y="124.4">4</text>
<text x="54.6" y="126.2">Zero-cross Detection</text>
<text x="54.6" y="128.2">Offset Adjustment</text>
<text x="78.4" y="128.3" transform="rotate(-90 78.4 128.3)">R4</text>
<text x="83.5" y="131.4" transform="rotate(-90 83.5 131.4)">50k</text>
<text x="109.1" y="129.2">OPA2140AIDGKR</text>
<text x="114.8" y="131.8">U2B</text>
<text x="139.7" y="128.3" transform="rotate(-90 139.7 128.3)">4</text>
<text x="156.2" y="128.6">C19</text>
<text x="156.2" y="131.1">0.1u</text>
<text x="210.8" y="129.9">C45</text>
<text x="271.1" y="128.2">13</text>
<text x="271.1" y="130.8">14</text>
<text x="275.3" y="126.7">IO</text>
<text x="275.3" y="129.2">IO/JTAGEN</text>
<text x="275.3" y="131.8">IO/VREFB1N0</text>
<text x="346.7" y="126.9">TMS</text>
<text x="379.7" y="127">5</text>
<text x="379.7" y="129.5">6</text>
<text x="386.1" y="128">J5</text>
<text x="386.1" y="130.5">Conn_01x10</text>
<text x="10.3" y="136">C</text>
<text x="162.5" y="133.1">AGND</text>
<text x="181.5" y="133.3">3</text>
<text x="187.9" y="133.3">4</text>
<text x="210.8" y="132.4">1.5u</text>
<text x="247.6" y="135.8">TCK</text>
<text x="247.6" y="133.2">TMS</text>
<text x="271.1" y="133.3">15</text>
<text x="271.1" y="135.9">16</text>
<text x="275.3" y="134.3">IO/TMS</text>
<text x="275.3" y="136.9">IO/TCK</text>
<text x="346.7" y="137">TDI</text>
<text x="379.7" y="132.1">7</text>
<text x="379.7" y="134.6">8</text>
<text x="379.7" y="137.1">9</text>
<text x="408.2" y="136">C</text>
<text x="104.1" y="138.1">AGND</text>
<text x="137.7" y="143">-5V</text>
<text x="189" y="141.9">DGND</text>
<text x="204.2" y="141.9">DGND</text>
<text x="247.6" y="140.8">TDO</text>
<text x="247.6" y="138.3">TDI</text>
<text x="271.1" y="138.4">17</text>
<text x="271.1" y="140.9">18</text>
<text x="271.1" y="143.5">19</text>
<text x="275.3" y="139.4">IO/TDI</text>
<text x="275.3" y="141.9">IO/TDO</text>
<text x="379.1" y="139.7">10</text>
<text x="78" y="148">-5V</text>
<text x="271.1" y="146">21</text>
<text x="271.1" y="148.6">23</text>
<text x="275.3" y="144.5">IO</text>
<text x="275.3" y="147">IO</text>
<text x="275.3" y="149.6">IO</text>
<text x="352.8" y="147.9" transform="rotate(-90 352.8 147.9)">10k</text>
<text x="357.8" y="148.7" transform="rotate(-90 357.8 148.7)">R11</text>
<text x="271.1" y="151.1">24</text>
<text x="275.3" y="152.1">IO</text>
<text x="351.5" y="158.5">DGND</text>
<text x="370.6" y="158.5">DGND</text>
<text x="48.8" y="163.5">+5V</text>
<text x="131.7" y="162.3">+3.3V</text>
<text x="287.9" y="162.3">+3.3V</text>
<text x="92.4" y="171.2">TJ7660N</text>
<text x="95.1" y="168.6">U3</text>
<text x="194.5" y="171.2">10M02SCE144C8G</text>
<text x="201.2" y="168.6">U5G</text>
<text x="86.9" y="175.2">8</text>
<text x="89.4" y="176.2">V+</text>
<text x="98.7" y="176.2">VOUT</text>
<text x="104.7" y="175.2">5</text>
<text x="179.7" y="175.2">12</text>
<text x="179.7" y="177.8">22</text>
<text x="183.9" y="176.2">VCCIO1</text>
<text x="183.9" y="178.8">VCCIO1</text>
<text x="200.1" y="175.7">POWER</text>
<text x="216.4" y="178.8">VCCA2</text>
<text x="216.4" y="176.2">VCCA1</text>
<text x="224.1" y="177.8">34</text>
<text x="224.1" y="175.2">35</text>
<text x="306.9" y="176.2">+3.3V</text>
<text x="338.8" y="178.5">10M02SCE144C8G</text>
<text x="338.8" y="176.5">U5F</text>
<text x="372.1" y="178.8">10M02SCE144C8G</text>
<text x="372.1" y="176.5">U5D</text>
<text x="10.3" y="186">D</text>
<text x="86.9" y="182.9">7</text>
<text x="89.4" y="183.9">OSC</text>
<text x="98.2" y="181.3">CAP+</text>
<text x="104.7" y="180.3">2</text>
<text x="115.6" y="185.1">C9</text>
<text x="179.7" y="180.3">29</text>
<text x="179.7" y="182.9">43</text>
<text x="179.7" y="185.4">56</text>
<text x="183.9" y="181.3">VCCIO2</text>
<text x="183.9" y="183.9">VCCIO3</text>
<text x="216.4" y="183.9">VCCA4</text>
<text x="216.4" y="181.3">VCCA3</text>
<text x="223.5" y="180.3">107</text>
<text x="224.1" y="185.4">71</text>
<text x="224.7" y="182.9">2</text>
<text x="335.3" y="181.6">112</text>
<text x="335.3" y="184.1">113</text>
<text x="340.1" y="182.6">IO</text>
<text x="340.1" y="185.1">IO/DEV_CLRn</text>
<text x="348.6" y="181.9">BANK8</text>
<text x="368.9" y="184.1">74</text>
<text x="368.9" y="181.6">75</text>
<text x="373.1" y="185.1">IO</text>
<text x="373.1" y="182.6">IO</text>
<text x="381.6" y="181.9">BANK5</text>
<text x="408.2" y="186">D</text>
<text x="31.9" y="190.8">J2</text>
<text x="39.3" y="189.2">1</text>
<text x="39.3" y="191.7">2</text>
<text x="54.6" y="190.2">C1</text>
<text x="72.4" y="190.2">C5</text>
<text x="81.3" y="190.8">C6</text>
<text x="86.9" y="187.9">6</text>
<text x="89.4" y="188.9">LV</text>
<text x="98.2" y="191.5">CAP-</text>
<text x="104.7" y="190.5">4</text>
<text x="115.6" y="187.7">10u</text>
<text x="179.7" y="187.9">64</text>
<text x="179.7" y="190.5">82</text>
<text x="183.9" y="186.4">VCCIO3</text>
<text x="183.9" y="188.9">VCCIO3</text>
<text x="183.9" y="191.5">VCCIO5</text>
<text x="213.9" y="188.9">VCC_ONE</text>
<text x="213.9" y="191.5">VCC_ONE</text>
<text x="216.4" y="186.4">VCCA5</text>
<text x="224.1" y="190.5">36</text>
<text x="224.7" y="187.9">1</text>
<text x="335.3" y="191.7">114</text>
<text x="335.3" y="186.7">115</text>
<text x="335.3" y="189.2">117</text>
<text x="340.1" y="187.7">IO/DEV_OE</text>
<text x="340.1" y="190.2">IO</text>
<text x="368.9" y="189.2">76</text>
<text x="368.9" y="186.7">78</text>
<text x="368.9" y="191.7">79</text>
<text x="373.1" y="190.2">IO</text>
<text x="373.1" y="187.7">IO</text>
<text x="15.5" y="193.4">B2B-XH-A(LF)(SN)</text>
<text x="54.6" y="192.7">33u</text>
<text x="72.4" y="192.7">10u</text>
<text x="81.3" y="193.4">0.1u</text>
<text x="96.5" y="195" transform="rotate(-90 96.5 195)">3</text>
<text x="97.5" y="192.5" transform="rotate(-90 97.5 192.5)">GND</text>
<text x="109.2" y="195.3">C10</text>
<text x="109.2" y="197.8">10u</text>
<text x="179.1" y="195.6">102</text>
<text x="179.7" y="193">93</text>
<text x="183.9" y="194">VCCIO6</text>
<text x="183.9" y="196.6">VCCIO6</text>
<text x="213.9" y="194">VCC_ONE</text>
<text x="213.9" y="196.6">VCC_ONE</text>
<text x="224.1" y="193">37</text>
<text x="224.1" y="195.6">58</text>
<text x="308.3" y="193" transform="rotate(-90 308.3 193)">R15</text>
<text x="313.4" y="193.6" transform="rotate(-90 313.4 193.6)">10k</text>
<text x="315.9" y="193" transform="rotate(-90 315.9 193)">R16</text>
<text x="321" y="193.6" transform="rotate(-90 321 193.6)">10k</text>
<text x="323.6" y="193" transform="rotate(-90 323.6 193)">R17</text>
<text x="328.6" y="193.6" transform="rotate(-90 328.6 193.6)">10k</text>
<text x="335.3" y="196.8">116</text>
<text x="335.3" y="194.3">120</text>
<text x="340.1" y="192.7">IO/VREFB8N0</text>
<text x="340.1" y="197.8">IO</text>
<text x="340.1" y="195.3">IO/CONFIG_SEL</text>
<text x="368.9" y="194.3">77</text>
<text x="368.9" y="196.8">81</text>
<text x="373.1" y="195.3">IO</text>
<text x="373.1" y="192.7">IO</text>
<text x="373.1" y="197.8">IO</text>
<text x="59" y="202.9">0</text>
<text x="179.1" y="198.1">111</text>
<text x="179.1" y="200.6">121</text>
<text x="179.1" y="203.2">136</text>
<text x="183.9" y="199.1">VCCIO8</text>
<text x="183.9" y="201.6">VCCIO8</text>
<text x="213.9" y="199.1">VCC_ONE</text>
<text x="213.9" y="201.6">VCC_ONE</text>
<text x="223.5" y="203.2">108</text>
<text x="224.1" y="198.1">72</text>
<text x="224.1" y="200.6">73</text>
<text x="335.3" y="199.4">122</text>
<text x="335.3" y="201.9">124</text>
<text x="340.1" y="200.4">nCONFIG</text>
<text x="340.1" y="202.9">IO</text>
<text x="368.9" y="199.4">80</text>
<text x="368.9" y="201.9">85</text>
<text x="373.1" y="200.4">IO/VREFB5N0</text>
<text x="373.1" y="202.9">IO</text>
<text x="58.3" y="208">R1</text>
<text x="183.9" y="204.2">VCCIO8</text>
<text x="213.9" y="204.2">VCC_ONE</text>
<text x="213.9" y="206.7">VCC_ONE</text>
<text x="213.9" y="209.3">VCC_ONE</text>
<text x="223.5" y="205.7">109</text>
<text x="223.5" y="208.3">118</text>
<text x="335.3" y="204.4">123</text>
<text x="335.3" y="209.5">125</text>
<text x="335.3" y="207">126</text>
<text x="340.1" y="205.4">IO</text>
<text x="340.1" y="208">IO</text>
<text x="368.9" y="204.4">84</text>
<text x="368.9" y="209.5">86</text>
<text x="368.9" y="207">87</text>
<text x="373.1" y="205.4">IO</text>
<text x="373.1" y="208">IO</text>
<text x="213.9" y="211.8">VCC_ONE</text>
<text x="213.9" y="214.3">VCC_ONE</text>
<text x="223.5" y="210.8">132</text>
<text x="223.5" y="213.3">142</text>
<text x="223.5" y="215.9">144</text>
<text x="335.3" y="214.6">127</text>
<text x="335.3" y="212.1">128</text>
<text x="340.1" y="210.5">IO</text>
<text x="340.1" y="215.6">IO</text>
<text x="340.1" y="213.1">IO</text>
<text x="373.1" y="210.5">IO</text>
<text x="48" y="216.9">DGND</text>
<text x="66" y="216.9">AGND</text>
<text x="76.2" y="216.9">AGND</text>
<text x="93.9" y="216.9">AGND</text>
<text x="118.6" y="220.4">-5V</text>
<text x="213.9" y="216.9">VCC_ONE</text>
<text x="335.3" y="219.7">129</text>
<text x="335.3" y="217.1">130</text>
<text x="340.1" y="220.7">IO/CRC_ERROR</text>
<text x="340.1" y="218.1">IO</text>
<text x="133.1" y="225.5" transform="rotate(-90 133.1 225.5)">C13</text>
<text x="138.1" y="226.6" transform="rotate(-90 138.1 226.6)">0.1u</text>
<text x="140.7" y="225.5" transform="rotate(-90 140.7 225.5)">C15</text>
<text x="145.8" y="226.6" transform="rotate(-90 145.8 226.6)">0.1u</text>
<text x="148.3" y="225.5" transform="rotate(-90 148.3 225.5)">C17</text>
<text x="153.4" y="226.6" transform="rotate(-90 153.4 226.6)">0.1u</text>
<text x="155.9" y="225.5" transform="rotate(-90 155.9 225.5)">C21</text>
<text x="161" y="226.6" transform="rotate(-90 161 226.6)">0.1u</text>
<text x="163.5" y="225.5" transform="rotate(-90 163.5 225.5)">C23</text>
<text x="168.6" y="226.6" transform="rotate(-90 168.6 226.6)">0.1u</text>
<text x="171.2" y="225.5" transform="rotate(-90 171.2 225.5)">C25</text>
<text x="176.2" y="226.6" transform="rotate(-90 176.2 226.6)">0.1u</text>
<text x="185.4" y="226.7" transform="rotate(-90 185.4 226.7)">11</text>
<text x="186.4" y="222.5" transform="rotate(-90 186.4 222.5)">GND</text>
<text x="187.9" y="226.7" transform="rotate(-90 187.9 226.7)">20</text>
<text x="188.9" y="222.5" transform="rotate(-90 188.9 222.5)">GND</text>
<text x="190.5" y="226.7" transform="rotate(-90 190.5 226.7)">30</text>
<text x="191.5" y="222.5" transform="rotate(-90 191.5 222.5)">GND</text>
<text x="193" y="226.7" transform="rotate(-90 193 226.7)">38</text>
<text x="194" y="222.5" transform="rotate(-90 194 222.5)">GND</text>
<text x="195.6" y="226.7" transform="rotate(-90 195.6 226.7)">45</text>
<text x="196.6" y="222.5" transform="rotate(-90 196.6 222.5)">GND</text>
<text x="198.1" y="226.7" transform="rotate(-90 198.1 226.7)">57</text>
<text x="199.1" y="222.5" transform="rotate(-90 199.1 222.5)">GND</text>
<text x="200.6" y="226.7" transform="rotate(-90 200.6 226.7)">66</text>
<text x="201.6" y="222.5" transform="rotate(-90 201.6 222.5)">GND</text>
<text x="203.2" y="226.7" transform="rotate(-90 203.2 226.7)">83</text>
<text x="204.2" y="222.5" transform="rotate(-90 204.2 222.5)">GND</text>
<text x="205.7" y="226.7" transform="rotate(-90 205.7 226.7)">96</text>
<text x="206.7" y="222.5" transform="rotate(-90 206.7 222.5)">GND</text>
<text x="208.3" y="227.3" transform="rotate(-90 208.3 227.3)">104</text>
<text x="209.3" y="222.5" transform="rotate(-90 209.3 222.5)">GND</text>
<text x="210.8" y="227.3" transform="rotate(-90 210.8 227.3)">110</text>
<text x="211.8" y="222.5" transform="rotate(-90 211.8 222.5)">GND</text>
<text x="213.3" y="227.3" transform="rotate(-90 213.3 227.3)">119</text>
<text x="214.3" y="222.5" transform="rotate(-90 214.3 222.5)">GND</text>
<text x="215.9" y="227.3" transform="rotate(-90 215.9 227.3)">133</text>
<text x="216.9" y="222.5" transform="rotate(-90 216.9 222.5)">GND</text>
<text x="218.4" y="227.3" transform="rotate(-90 218.4 227.3)">143</text>
<text x="219.4" y="222.5" transform="rotate(-90 219.4 222.5)">GND</text>
<text x="221" y="227.3" transform="rotate(-90 221 227.3)">145</text>
<text x="222" y="222.5" transform="rotate(-90 222 222.5)">EXP</text>
<text x="232.1" y="225.5" transform="rotate(-90 232.1 225.5)">C29</text>
<text x="237.2" y="226.6" transform="rotate(-90 237.2 226.6)">0.1u</text>
<text x="239.7" y="225.5" transform="rotate(-90 239.7 225.5)">C31</text>
<text x="244.8" y="226.6" transform="rotate(-90 244.8 226.6)">0.1u</text>
<text x="247.4" y="225.5" transform="rotate(-90 247.4 225.5)">C33</text>
<text x="252.4" y="226.6" transform="rotate(-90 252.4 226.6)">0.1u</text>
<text x="255" y="225.5" transform="rotate(-90 255 225.5)">C35</text>
<text x="260.1" y="226.6" transform="rotate(-90 260.1 226.6)">0.1u</text>
<text x="262.6" y="225.5" transform="rotate(-90 262.6 225.5)">C37</text>
<text x="267.7" y="226.6" transform="rotate(-90 267.7 226.6)">0.1u</text>
<text x="270.2" y="225.5" transform="rotate(-90 270.2 225.5)">C39</text>
<text x="275.3" y="226.6" transform="rotate(-90 275.3 226.6)">0.1u</text>
<text x="277.8" y="225.5" transform="rotate(-90 277.8 225.5)">C41</text>
<text x="282.9" y="226.6" transform="rotate(-90 282.9 226.6)">0.1u</text>
<text x="285.5" y="225.5" transform="rotate(-90 285.5 225.5)">C43</text>
<text x="290.5" y="226.6" transform="rotate(-90 290.5 226.6)">0.1u</text>
<text x="335.3" y="222.2">131</text>
<text x="335.3" y="224.8">134</text>
<text x="335.3" y="227.3">135</text>
<text x="340.1" y="223.2">IO/nSTATUS</text>
<text x="340.1" y="225.8">IO</text>
<text x="48.8" y="230.8">+5V</text>
<text x="93.6" y="230.8">+3.3V</text>
<text x="107.5" y="230.8">+3.3V</text>
<text x="335.3" y="229.8">137</text>
<text x="335.3" y="232.4">138</text>
<text x="340.1" y="228.3">IO/CONF_DONE</text>
<text x="340.1" y="230.8">IO</text>
<text x="340.1" y="233.4">IO</text>
<text x="10.3" y="236">E</text>
<text x="64" y="239.7">AZ1117CH-3.3TRG1</text>
<text x="72.3" y="237.2">U1</text>
<text x="136.9" y="234.4" transform="rotate(-90 136.9 234.4)">C14</text>
<text x="141.9" y="235.5" transform="rotate(-90 141.9 235.5)">0.1u</text>
<text x="144.5" y="234.4" transform="rotate(-90 144.5 234.4)">C16</text>
<text x="149.6" y="235.5" transform="rotate(-90 149.6 235.5)">0.1u</text>
<text x="152.1" y="234.4" transform="rotate(-90 152.1 234.4)">C20</text>
<text x="157.2" y="235.5" transform="rotate(-90 157.2 235.5)">0.1u</text>
<text x="159.7" y="234.4" transform="rotate(-90 159.7 234.4)">C22</text>
<text x="164.8" y="235.5" transform="rotate(-90 164.8 235.5)">0.1u</text>
<text x="167.3" y="234.4" transform="rotate(-90 167.3 234.4)">C24</text>
<text x="172.4" y="235.5" transform="rotate(-90 172.4 235.5)">0.1u</text>
<text x="175" y="234.4" transform="rotate(-90 175 234.4)">C26</text>
<text x="180" y="235.5" transform="rotate(-90 180 235.5)">0.1u</text>
<text x="228.3" y="234.4" transform="rotate(-90 228.3 234.4)">C28</text>
<text x="233.4" y="235.5" transform="rotate(-90 233.4 235.5)">0.1u</text>
<text x="235.9" y="234.4" transform="rotate(-90 235.9 234.4)">C30</text>
<text x="241" y="235.5" transform="rotate(-90 241 235.5)">0.1u</text>
<text x="243.5" y="234.4" transform="rotate(-90 243.5 234.4)">C32</text>
<text x="248.6" y="235.5" transform="rotate(-90 248.6 235.5)">0.1u</text>
<text x="251.2" y="234.4" transform="rotate(-90 251.2 234.4)">C34</text>
<text x="256.2" y="235.5" transform="rotate(-90 256.2 235.5)">0.1u</text>
<text x="258.8" y="234.4" transform="rotate(-90 258.8 234.4)">C36</text>
<text x="263.9" y="235.5" transform="rotate(-90 263.9 235.5)">0.1u</text>
<text x="266.4" y="234.4" transform="rotate(-90 266.4 234.4)">C38</text>
<text x="271.5" y="235.5" transform="rotate(-90 271.5 235.5)">0.1u</text>
<text x="274" y="234.4" transform="rotate(-90 274 234.4)">C40</text>
<text x="279.1" y="235.5" transform="rotate(-90 279.1 235.5)">0.1u</text>
<text x="281.6" y="234.4" transform="rotate(-90 281.6 234.4)">C42</text>
<text x="286.7" y="235.5" transform="rotate(-90 286.7 235.5)">0.1u</text>
<text x="289.3" y="234.4" transform="rotate(-90 289.3 234.4)">C44</text>
<text x="294.3" y="235.5" transform="rotate(-90 294.3 235.5)">0.1u</text>
<text x="335.3" y="234.9">139</text>
<text x="335.3" y="237.5">140</text>
<text x="340.1" y="235.9">IO</text>
<text x="340.1" y="238.5">IO</text>
<text x="408.3" y="236">E</text>
<text x="66.6" y="242.5">3</text>
<text x="68.8" y="243.5">VI</text>
<text x="75.9" y="243.5">VO</text>
<text x="79.3" y="242.5">2</text>
<text x="335.3" y="240">141</text>
<text x="340.1" y="241">IO</text>
<text x="54.6" y="251.2">C2</text>
<text x="63.5" y="251.8">C4</text>
<text x="73.6" y="249.6" transform="rotate(-90 73.6 249.6)">1</text>
<text x="74.6" y="247.4" transform="rotate(-90 74.6 247.4)">GND</text>
<text x="88.9" y="251.8">C7</text>
<text x="100.3" y="251.2">C8</text>
<text x="108.9" y="251" transform="rotate(-90 108.9 251)">4.7k</text>
<text x="114" y="250.3" transform="rotate(-90 114 250.3)">R7</text>
<text x="54.6" y="253.7">33u</text>
<text x="63.5" y="254.3">0.1u</text>
<text x="88.9" y="254.3">0.1u</text>
<text x="100.3" y="253.7">33u</text>
<text x="131.8" y="255">DGND</text>
<text x="182.6" y="255">DGND</text>
<text x="227.1" y="255">DGND</text>
<text x="117.8" y="262" transform="rotate(-90 117.8 262)">D1</text>
<text x="115.3" y="267.4" transform="rotate(-90 115.3 267.4)">OSG58A3131A</text>
<text x="48" y="272.8">DGND</text>
<text x="107.7" y="272.8">DGND</text>
<text x="10.3" y="286">F</text>
<text x="35" y="287">1</text>
<text x="85" y="287">2</text>
<text x="135" y="287">3</text>
<text x="185" y="287">4</text>
<text x="235" y="287">5</text>
<text x="285" y="287">6</text>
<text x="335" y="287">7</text>
<text x="385" y="287">8</text>
<text x="408.3" y="286">F</text>
</g>
<g font-size=".6">
<text x="127.5" y="51.9" transform="rotate(-90 127.5 51.9)">GND</text>
<text x="127.5" y="49.1" transform="rotate(-90 127.5 49.1)">BAL</text>
</g>
<text font-size=".5" x="129.9" y="50.6" transform="rotate(-90 129.9 50.6)">STRB</text>
</svg>
